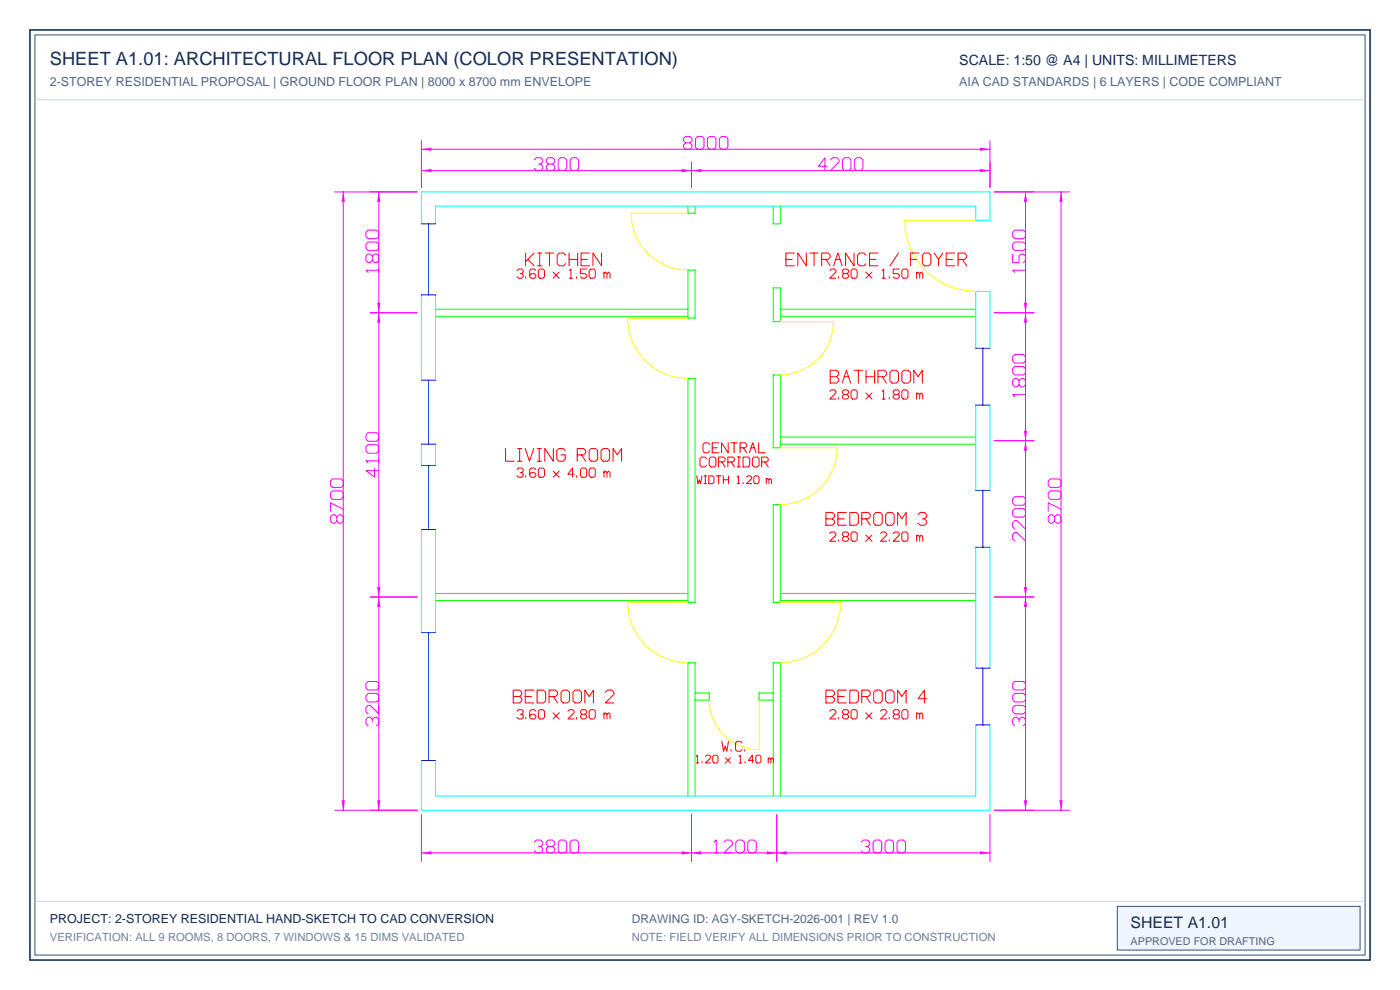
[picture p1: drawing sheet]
<svg xmlns="http://www.w3.org/2000/svg" width="297mm" height="210mm" viewBox="0 0 297 210" stroke-linecap="round" stroke-linejoin="round" font-family="sans-serif">
<!-- layer: A-WALL-EXTR -->
<g fill="none" stroke="#0ff" stroke-width=".21">
<path d="M89.4 47.5v-6.8h120.6v6h-3v-3h-114.6v3.8M89.4 62.6v18.1M92.4 62.6v18.1M207 73.9v-12.1h3v12.1M89.4 94.2v4.6M92.4 94.2v4.6M207 85.9v18.1M210 85.9v18.1M89.4 112.3v21.9M92.4 112.3v21.9M207 116.1v25.6M210 116.1v25.6"/>
<path d="M207 153.8v15.1h-114.6v-7.6M210 153.8v18.1h-120.6v-10.6"/>
</g>
<!-- layer: A-WALL-INTR -->
<g fill="none" stroke="#0f0" stroke-width=".21">
<path d="M145.9 43.7v1.5h1.5v-1.5M145.9 57.3h1.5v10.2h-1.5zM164 43.7v3.8h1.5v-3.8M92.4 67.1h53.5M92.4 65.6h53.5M164 61.1h1.5v7.1h-1.5zM164 79.5h1.5v15.5h-1.5zM165.5 67.1h41.5M165.5 65.6h41.5M145.9 80.3h1.5v47.5h-1.5zM165.5 94.2h41.5M165.5 92.7h41.5"/>
<path d="M164 107h1.5v20.8h-1.5zM92.4 127.4h53.5M92.4 125.9h53.5M165.5 127.4h41.5M165.5 125.9h41.5M147.4 147h3.1v1.5h-3.1M164 147h-3v1.5h3M145.9 168.9v-28.3h1.5v28.3M164 168.9v-28.3h1.5v28.3"/>
</g>
<!-- layer: A-GLAZ -->
<g fill="none" stroke="#00f" stroke-width=".21">
<path d="M89.4 47.5h3M90.9 47.5v15.1M89.4 62.6h3M207 73.9h3M208.5 73.9v12M89.4 98.8h3M89.4 94.2h3M89.4 80.7h3M90.9 80.7v13.5M90.9 98.8v13.5M207 85.9h3M89.4 112.3h3"/>
<path d="M207 116.1h3M207 104h3M208.5 104v12.1M89.4 134.2h3M90.9 134.2v27.1M207 153.8h3M207 141.7h3M208.5 141.7v12.1M89.4 161.3h3"/>
</g>
<!-- layer: A-DOOR -->
<path d="M145.9 45.2h-12a12.1 12.1 0 0 0 12 12.1M207 46.7h-15.1a15.1 15.1 0 0 0 15.1 15.1M145.9 67.5h-12.8a12.8 12.8 0 0 0 12.8 12.8M165.5 68.2h11.3a11.3 11.3 0 0 1-11.3 11.3M165.5 95h12.1a12.1 12.1 0 0 1-12.1 12M145.9 127.8h-12.8a12.8 12.8 0 0 0 12.8 12.8M165.5 127.8h12.9a12.8 12.8 0 0 1-12.9 12.8M150.5 148.5a10.6 10.6 0 0 0 10.5 10.6v-10.6" fill="none" stroke="#ff0" stroke-width=".21"/>
<!-- layer: A-ANNO-TEXT -->
<g fill="none" stroke="#f00" stroke-width=".21">
<path d="M111.5 53.7v2.7M112 55l1.3 1.4M113.3 53.7l-1.8 1.8M114 53.7h.9M114 56.4h.9M114.5 53.7v2.7M115.7 53.7h1.8M116.6 53.7v2.7M120 54.1l-.4-.4h-.9l-.5 .4v1.8l.5 .5h.9l.4-.5M120.7 53.7v2.7M120.7 55h1.8M122.5 53.7v2.7"/>
<path d="M123.3 55h1.3M125.1 53.7h-1.8v2.7h1.8M127.6 53.7v2.7l-1.8-2.7v2.7M166.7 55h1.4M168.5 53.7h-1.8v2.7h1.8M171.1 53.7v2.7l-1.9-2.7v2.7M171.8 53.7h1.8M172.7 53.7v2.7M174.3 55h1.4l.4-.4v-.5l-.4-.4h-1.4v2.7M175.2 55l.9 1.4M176.8 56.4l1-2.7 .9 2.7M177.3 55h.9"/>
<path d="M181.2 53.7v2.7l-1.8-2.7v2.7M183.7 54.1l-.4-.4h-.9l-.5 .4v1.8l.5 .5h.9l.4-.5M184.4 55h1.4M186.3 53.7h-1.9v2.7h1.9M190.6 53.7l-1.8 2.7M193.1 55h1.4M194.9 53.7h-1.8v2.7M196.1 53.7h.9l.5 .4v1.8l-.5 .5h-.9l-.4-.5v-1.8zM198.2 53.7l.9 1.3 .9-1.3M199.1 55v1.4M200.7 55h1.4M202.5 53.7h-1.8v2.7h1.8"/>
<path d="M203.3 55h1.3l.5-.4v-.5l-.5-.4h-1.3v2.7M204.2 55l.9 1.4M176.1 79.9h1.4l.4-.4v-.5l-.4-.5h-1.4v2.8h1.4l.4-.5v-.4l-.4-.5M179.1 79.9h.9M181.2 78.5h1.8M182.1 78.5v2.8M183.7 79.9h1.8M183.7 78.5v2.8M185.5 78.5v2.8M186.3 79.9h1.3l.5-.4v-.5l-.5-.5h-1.3v2.8M187.2 79.9l.9 1.4M188.8 79l.4-.5h.9l.5 .5v1.8l-.5 .5h-.9l-.4-.5z"/>
<path d="M191.3 79l.5-.5h.9l.4 .5v1.8l-.4 .5h-.9l-.5-.5zM107.3 95.1v2.7h1.8M109.8 95.1h.9M109.8 97.8h.9M110.2 95.1v2.7M111.4 95.1l.9 2.7 .9-2.7M113.9 95.1h1M113.9 97.8h1M114.4 95.1v2.7M117.4 95.1v2.7l-1.8-2.7v2.7M119.9 95.6l-.4-.5h-.9l-.5 .5v1.8l.5 .4h.9l.4-.4v-.9h-.9M122.5 96.5h1.3l.5-.5v-.4l-.5-.5h-1.3v2.7"/>
<path d="M123.4 96.5l.9 1.3M125 95.6l.4-.5h.9l.5 .5v1.8l-.5 .4h-.9l-.4-.4zM127.5 95.6l.5-.5h.9l.4 .5v1.8l-.4 .4h-.9l-.5-.4zM130.1 97.8v-2.7l.9 1.4 .9-1.4v2.7M149.9 97.3l-.4-.4h-.7l-.3 .4v1.4l.3 .4h.7l.4-.4M150.5 94.3l-.3-.4h-.7l-.4 .4v1.4l.4 .3h.7l.3-.3M150.8 96.9h.7l.4 .4v1.4l-.4 .4h-.7l-.3-.4v-1.4zM151.1 95h1.1M152.4 98h1.1l.3-.4v-.3l-.3-.4h-1.1v2.2M152.5 93.9h-1.4v2.1h1.4M153.1 98l.7 1.1M154.4 98h1.1l.3-.4v-.3l-.3-.4h-1.1v2.2"/>
<path d="M154.5 93.9v2.1l-1.4-2.1v2.1M155 93.9h1.4M155.1 98l.7 1.1M155.7 93.9v2.1M156.4 96.9h.7M156.4 99.1h.7M156.7 96.9v2.2M157 95h1.1l.3-.4v-.3l-.3-.4h-1.1v2.1M157.6 96.9h1.1l.3 .4v1.4l-.3 .4h-1.1zM157.7 95l.7 1M159 96l.7-2.1 .7 2.1M159.3 95h.7"/>
<path d="M159.6 97.3l.4-.4h.7l.3 .4v1.4l-.3 .4h-.7l-.4-.4zM160.9 93.9v2.1h1.5M161.6 98h1l.4-.4v-.3l-.4-.4h-1v2.2M162.3 98l.7 1.1M178.7 81.3l.9-2.8 .9 2.8M193.9 81.3v-2.8l.9 1.4 .9-1.4v2.8M175.2 110.1h1.4l.4-.5v-.4l-.4-.5h-1.4v2.7h1.4l.4-.4v-.5l-.4-.4M177.8 110.1h1.3M179.6 108.7h-1.8v2.7h1.8M180.3 108.7h1.3l.5 .5v1.8l-.5 .4h-1.3zM182.8 110.1h1.4l.4-.5v-.4l-.4-.5h-1.4v2.7M183.7 110.1l.9 1.3"/>
<path d="M185.8 108.7h.9l.5 .5v1.8l-.5 .4h-.9l-.4-.4v-1.8zM188.3 108.7h.9l.5 .5v1.8l-.5 .4h-.9l-.4-.4v-1.8zM190.4 111.4v-2.7l.9 1.4 .9-1.4v2.7M194.8 109.2l.4-.5h.9l.5 .5v.4l-.5 .5h-.4M196.1 110.1l.5 .4v.5l-.5 .4h-.9l-.4-.4M108.9 147.8h1.3l.5-.5v-.5l-.5-.4h-1.3v2.7h1.3l.5-.4v-.5l-.5-.4M111.4 147.8h1.4M113.2 146.4h-1.8v2.7h1.8M113.9 146.4h1.4l.5 .4v1.9l-.5 .4h-1.4zM116.5 147.8h1.3l.5-.5v-.5l-.5-.4h-1.3v2.7M117.4 147.8l.9 1.3M119 146.8l.5-.4h.9l.4 .4v1.9l-.4 .4h-.9l-.5-.4z"/>
<path d="M121.5 146.8l.5-.4h.9l.5 .4v1.9l-.5 .4h-.9l-.5-.4zM124.1 149.1v-2.7l.9 1.4 .9-1.4v2.7M128.4 146.8l.5-.4h.9l.4 .4v.5l-1.8 1.8h1.8M153.1 157.2l.4 2.2 .3-1.1 .4 1.1 .3-2.2M155.1 159v.4M157.4 157.6l-.3-.4h-.7l-.4 .4v1.4l.4 .4h.7l.3-.4M158 159v.4M175.2 147.8h1.4l.4-.5v-.5l-.4-.4h-1.4v2.7h1.4l.4-.4v-.5l-.4-.4M177.8 147.8h1.3M179.6 146.4h-1.8v2.7h1.8M180.3 146.4h1.3l.5 .4v1.9l-.5 .4h-1.3zM182.8 147.8h1.4l.4-.5v-.5l-.4-.4h-1.4v2.7"/>
<path d="M183.7 147.8l.9 1.3M185.8 146.4h.9l.5 .4v1.9l-.5 .4h-.9l-.4-.4v-1.9zM188.3 146.4h.9l.5 .4v1.9l-.5 .4h-.9l-.4-.4v-1.9zM190.4 149.1v-2.7l.9 1.4 .9-1.4v2.7M196.6 148.2h-1.8l1.3-1.8v2.7"/>
</g>
<!-- layer: A-ANNO-DIMS -->
<path d="M89.4 29.9v9.9M89.4 31.7h120.6M210 29.9v9.9" fill="none" stroke="#f0f" stroke-width=".21"/>
<g fill="#f0f">
<path d="M89.4 31.7l2.1-.4v.7z"/>
<path d="M207.9 31.3l2.1 .4-2.1 .3z"/>
</g>
<path d="M145.5 30.3l-.5-.5v-.4l.5-.5h.9l.4 .5v.4l-.4 .5h-.9l-.5 .4v.5l.5 .5h.9l.4-.5v-.5l-.4-.4M148 28.9h.9l.4 .5v1.8l-.4 .5h-.9l-.5-.5v-1.8zM150.5 28.9h.9l.5 .5v1.8l-.5 .5h-.9l-.4-.5v-1.8zM153.1 28.9h.9l.4 .5v1.8l-.4 .5h-.9l-.5-.5v-1.8zM210.9 40.7h16M225.1 40.7v131.2M210.9 171.9h16" fill="none" stroke="#f0f" stroke-width=".21"/>
<g fill="#f0f">
<path d="M224.7 169.8h.7l-.3 2.1z"/>
<path d="M225.1 40.7l.3 2.1h-.7z"/>
</g>
<path d="M89.4 34.4v5.4M89.4 36.2h57.3M146.7 34.4v5.4M222.4 104.6l.4-.5h1.8l.5 .5v.9l-.5 .4h-1.8l-.4-.4zM222.4 102l.4-.4h1.8l.5 .4v.9l-.5 .5h-1.8l-.4-.5zM223.7 109.6l.5-.4h.4l.5 .4v.9l-.5 .5h-.4l-.5-.5v-.9l-.4-.4h-.5l-.4 .4v.9l.4 .5h.5l.4-.5M225.1 108l-2.7-1.3v1.8" fill="none" stroke="#f0f" stroke-width=".21"/>
<g fill="#f0f">
<path d="M89.4 36.2l2.1-.4v.7z"/>
<path d="M144.6 35.8l2.1 .4-2.1 .3z"/>
</g>
<path d="M113.3 33.9l.5-.4h.9l.5 .4v.5l-.5 .4h-.4M114.7 34.8l.5 .5v.4l-.5 .5h-.9l-.5-.5M116.3 34.8l-.4-.4v-.5l.4-.4h.9l.5 .4v.5l-.5 .4h-.9l-.4 .5v.4l.4 .5h.9l.5-.5v-.4l-.5-.5M118.9 33.5h.9l.4 .4v1.8l-.4 .5h-.9l-.5-.5v-1.8zM121.4 33.5h.9l.5 .4v1.8l-.5 .5h-.9l-.5-.5v-1.8zM146.7 34.4v5.4M146.7 36.2h63.3M210 34.4v5.4" fill="none" stroke="#f0f" stroke-width=".21"/>
<g fill="#f0f">
<path d="M146.7 36.2l2.1-.4v.7z"/>
<path d="M207.9 35.8l2.1 .4-2.1 .3z"/>
</g>
<path d="M175.5 35.3h-1.8l1.3-1.8v2.7M176.2 33.9l.4-.4h.9l.5 .4v.5l-1.8 1.8h1.8M179.2 33.5h.9l.4 .4v1.8l-.4 .5h-.9l-.5-.5v-1.8zM181.7 33.5h.9l.5 .4v1.8l-.5 .5h-.9l-.4-.5v-1.8zM89.4 172.8v9.9M146.7 172.8v9.9M89.4 180.9h57.3" fill="none" stroke="#f0f" stroke-width=".21"/>
<g fill="#f0f">
<path d="M89.4 180.9l2.1-.3v.7z"/>
<path d="M144.6 180.6l2.1 .3-2.1 .4z"/>
</g>
<path d="M113.3 178.6l.5-.4h.9l.5 .4v.5l-.5 .5h-.4M114.7 179.6l.5 .4v.5l-.5 .4h-.9l-.5-.4M116.3 179.6l-.4-.5v-.5l.4-.4h.9l.5 .4v.5l-.5 .5h-.9l-.4 .4v.5l.4 .4h.9l.5-.4v-.5l-.5-.4M118.9 178.2h.9l.4 .4v1.9l-.4 .4h-.9l-.5-.4v-1.9zM121.4 178.2h.9l.5 .4v1.9l-.5 .4h-.9l-.5-.4v-1.9zM146.7 172.8v9.9M164.8 172.8v9.9M146.7 180.9h18.1" fill="none" stroke="#f0f" stroke-width=".21"/>
<g fill="#f0f">
<path d="M146.7 180.9l2.1-.3v.7z"/>
<path d="M162.7 180.6l2.1 .3-2.1 .4z"/>
</g>
<path d="M151.5 178.6l.4-.4v2.7M153.6 178.6l.4-.4h.9l.5 .4v.5l-1.8 1.8h1.8M156.6 178.2h.9l.4 .4v1.9l-.4 .4h-.9l-.5-.4v-1.9zM159.1 178.2h.9l.4 .4v1.9l-.4 .4h-.9l-.5-.4v-1.9zM164.8 172.8v9.9M210 172.8v9.9M151.5 180.9h.9M164.8 180.9h45.2" fill="none" stroke="#f0f" stroke-width=".21"/>
<g fill="#f0f">
<path d="M164.8 180.9l2.1-.3v.7z"/>
<path d="M207.9 180.6l2.1 .3-2.1 .4z"/>
</g>
<path d="M210.9 40.7h8.5M217.6 40.7v25.6M210.9 66.3h8.5M182.7 178.6l.5-.4h.9l.4 .4v.5l-.4 .5h-.5M184.1 179.6l.4 .4v.5l-.4 .4h-.9l-.5-.4M185.2 178.6l.5-.4h.9l.4 .4v1.9l-.4 .4h-.9l-.5-.4zM187.8 178.6l.4-.4h.9l.5 .4v1.9l-.5 .4h-.9l-.4-.4zM190.3 178.6l.4-.4h1l.4 .4v1.9l-.4 .4h-1l-.4-.4z" fill="none" stroke="#f0f" stroke-width=".21"/>
<g fill="#f0f">
<path d="M217.2 64.2h.7l-.3 2.1z"/>
<path d="M217.6 40.7l.3 2.1h-.7z"/>
</g>
<path d="M214.8 53.9v1.8h1.4v-1.4l.4-.4h.5l.4 .4v.9l-.4 .5M214.8 51.8l.5-.4h1.8l.4 .4v.9l-.4 .5h-1.8l-.5-.5zM214.8 49.3l.5-.5h1.8l.4 .5v.9l-.4 .4h-1.8l-.5-.4zM217.5 57.3h-2.7l.5 .5M217.5 56.9v.9M210.9 66.3h8.5M217.6 66.3v27.2M210.9 93.5h8.5" fill="none" stroke="#f0f" stroke-width=".21"/>
<g fill="#f0f">
<path d="M217.2 91.4h.7l-.3 2.1z"/>
<path d="M217.6 66.3l.3 2.1h-.7z"/>
</g>
<path d="M214.8 78.2l.5-.5h1.8l.4 .5v.9l-.4 .4h-1.8l-.5-.4zM214.8 75.7l.5-.5h1.8l.4 .5v.9l-.4 .4h-1.8l-.5-.4zM210.9 93.5h8.5M216.2 80.7l.4-.4h.5l.4 .4v.9l-.4 .5h-.5l-.4-.5v-.9l-.5-.4h-.4l-.5 .4v.9l.5 .5h.4l.5-.5M217.5 83.7h-2.7l.5 .5M217.5 83.3v.9M217.6 93.5v33.1M210.9 126.6h8.5" fill="none" stroke="#f0f" stroke-width=".21"/>
<g fill="#f0f">
<path d="M217.2 124.5h.7l-.3 2.1z"/>
<path d="M217.6 93.5l.3 2.1h-.7z"/>
</g>
<path d="M214.8 108.3l.5-.4h1.8l.4 .4v.9l-.4 .5h-1.8l-.5-.5zM214.8 105.8l.5-.4h1.8l.4 .4v.9l-.4 .5h-1.8l-.5-.5zM217.5 113v1.8l-1.8-1.8h-.4l-.5 .4v.9l.5 .5M217.5 110.4v1.8l-1.8-1.8h-.4l-.5 .5v.9l.5 .4M210.9 126.6h8.5M217.6 126.6v45.3M210.9 171.9h8.5" fill="none" stroke="#f0f" stroke-width=".21"/>
<g fill="#f0f">
<path d="M217.2 169.8h.7l-.3 2.1z"/>
<path d="M217.6 126.6l.3 2.2h-.7z"/>
</g>
<path d="M71 40.7h17.5M72.8 40.7v131.2M214.8 150.1l.5-.5h1.8l.4 .5v.9l-.4 .4h-1.8l-.5-.4zM214.8 147.5l.5-.4h1.8l.4 .4v.9l-.4 .5h-1.8l-.5-.5zM214.8 145l.5-.4h1.8l.4 .4v.9l-.4 .5h-1.8l-.5-.5zM216.2 153.1v-.5l-.5-.4h-.4l-.5 .4v.9l.5 .5M216.2 152.6l.4-.4h.5l.4 .4v.9l-.4 .5M71 171.9h17.5" fill="none" stroke="#f0f" stroke-width=".21"/>
<g fill="#f0f">
<path d="M72.5 169.8h.7l-.4 2.1z"/>
<path d="M72.8 40.7l.4 2.1h-.7z"/>
</g>
<path d="M78.5 40.7h10M80.4 40.7v25.6M78.5 66.3h10M70.1 104.6l.4-.5h1.9l.4 .5v.9l-.4 .4h-1.9l-.4-.4zM70.1 102l.4-.4h1.9l.4 .4v.9l-.4 .5h-1.9l-.4-.5zM71.5 109.6l.4-.4h.5l.4 .4v.9l-.4 .5h-.5l-.4-.5v-.9l-.5-.4h-.5l-.4 .4v.9l.4 .5h.5l.5-.5M72.8 108l-2.7-1.3v1.8" fill="none" stroke="#f0f" stroke-width=".21"/>
<g fill="#f0f">
<path d="M80 64.2h.7l-.3 2.1z"/>
<path d="M80.4 40.7l.3 2.1h-.7z"/>
</g>
<path d="M77.6 49.3l.5-.5h1.8l.4 .5v.9l-.4 .4h-1.8l-.5-.4zM78.1 51.4h1.8l.4 .4v.9l-.4 .5h-1.8l-.5-.5v-.9zM79 54.3l.4-.4h.5l.4 .4v.9l-.4 .5h-.5l-.4-.5v-.9l-.5-.4h-.4l-.5 .4v.9l.5 .5h.4l.5-.5M80.3 57.3h-2.7l.5 .5M80.3 56.9v.9M78.5 66.3h10M80.4 66.3v60.3M78.5 126.6h10" fill="none" stroke="#f0f" stroke-width=".21"/>
<g fill="#f0f">
<path d="M80 124.5h.7l-.3 2.1z"/>
<path d="M80.4 66.3l.3 2.1h-.7z"/>
</g>
<path d="M77.6 94.8l.5-.5h1.8l.4 .5v.9l-.4 .4h-1.8l-.5-.4zM77.6 92.2l.5-.4h1.8l.4 .4v.9l-.4 .5h-1.8l-.5-.5zM79.4 99.4v1.8l-1.8-1.4h2.7M80.3 97.8h-2.7l.5 .4M80.3 97.3v.9M78.5 126.6h10M80.4 126.6v45.3M78.5 171.9h10" fill="none" stroke="#f0f" stroke-width=".21"/>
<g fill="#f0f">
<path d="M80 169.8h.7l-.3 2.1z"/>
<path d="M80.4 126.6l.3 2.2h-.7z"/>
</g>
<path d="M77.6 147.5l.5-.4h1.8l.4 .4v.9l-.4 .5h-1.8l-.5-.5zM77.6 145l.5-.4h1.8l.4 .4v.9l-.4 .5h-1.8l-.5-.5zM79 153.1v-.5l-.5-.4h-.4l-.5 .4v.9l.5 .5M79 152.6l.4-.4h.5l.4 .4v.9l-.4 .5M80.3 149.6v1.8l-1.8-1.8h-.4l-.5 .5v.9l.5 .4" fill="none" stroke="#f0f" stroke-width=".21"/>
<!-- layer: A-ANNO-TEXT -->
<g fill="none" stroke="#f00" stroke-width=".21">
<path d="M109.7 57.4l.3-.3h.7l.3 .3v.3l-.3 .3h-.4M110.7 58l.3 .4v.3l-.3 .3h-.7l-.3-.3M111.5 58.7v.3M113.7 57.4l-.3-.3h-.7l-.3 .3v1.3l.3 .3h.7l.3-.3v-.3l-.3-.4h-.7l-.3 .4M114.5 57.1h.7l.3 .3v1.3l-.3 .3h-.7l-.3-.3v-1.3zM117.3 57.7l1.3 1.3M118.6 57.7l-1.3 1.3M120.8 57.4l.3-.3v1.9M120.8 59h.7M122.3 58.7v.3M124.5 57.1h-1.3v.9h.9l.4 .4v.3l-.4 .3h-.6l-.3-.3M125 57.4l.3-.3h.7l.3 .3v1.3l-.3 .3h-.7l-.3-.3z"/>
<path d="M128.1 58l.3-.3 .4 .3v1M128.1 57.7v1.3M128.8 58l.3-.3 .3 .3v1M176 57.4l.4-.3h.6l.3 .3v.3l-1.3 1.3h1.3M177.9 58.7v.3M179 58l-.3-.3v-.3l.3-.3h.7l.3 .3v.3l-.3 .3h-.7l-.3 .4v.3l.3 .3h.7l.3-.3v-.3l-.3-.4M180.9 57.1h.6l.3 .3v1.3l-.3 .3h-.6l-.4-.3v-1.3zM183.7 57.7l1.3 1.3M185 57.7l-1.3 1.3M187.1 57.4l.4-.3v1.9M187.1 59h.7M188.6 58.7v.3"/>
<path d="M190.8 57.1h-1.3v.9h1l.3 .4v.3l-.3 .3h-.7l-.3-.3M191.6 57.1h.7l.3 .3v1.3l-.3 .3h-.7l-.3-.3v-1.3zM194.5 58l.3-.3 .3 .3v1M194.5 57.7v1.3M195.1 58l.3-.3 .4 .3v1M109.7 99.6l.3-.3h.7l.3 .3v.3l-.3 .4h-.4M113.7 99.6l-.3-.3h-.7l-.3 .3v1.3l.3 .3h.7l.3-.3v-.3l-.3-.3h-.7l-.3 .3M114.5 99.3h.7l.3 .3v1.3l-.3 .3h-.7l-.3-.3v-1.3zM117.3 99.9l1.3 1.3M118.6 99.9l-1.3 1.3M123.5 99.3h.6l.4 .3v1.3l-.4 .3h-.6l-.3-.3v-1.3zM125 99.6l.3-.3h.7l.3 .3v1.3l-.3 .3h-.7l-.3-.3z"/>
<path d="M128.1 99.9v1.3M176 83l.4-.3h.6l.3 .3v.3l-1.3 1.4h1.3M177.9 84.3v.4M179 83.7l-.3-.4v-.3l.3-.3h.7l.3 .3v.3l-.3 .4h-.7l-.3 .3v.3l.3 .4h.7l.3-.4v-.3l-.3-.3M180.9 82.7h.6l.3 .3v1.3l-.3 .4h-.6l-.4-.4v-1.3zM183.7 83.3l1.3 1.4M185 83.3l-1.3 1.4M187.1 83l.4-.3v2M187.1 84.7h.7M188.6 84.3v.4M189.8 83.7l-.3-.4v-.3l.3-.3h.7l.3 .3v.3l-.3 .4h-.7l-.3 .3v.3l.3 .4h.7l.3-.4v-.3l-.3-.3M191.6 82.7h.7l.3 .3v1.3l-.3 .4h-.7l-.3-.4v-1.3z"/>
<path d="M194.5 83.7l.3-.4 .3 .4v1M194.5 83.3v1.4M195.1 83.7l.3-.4 .4 .4v1M110.7 100.3l.3 .3v.3l-.3 .3h-.7l-.3-.3M111.5 100.9v.3M121.8 100.6h-1.3l1-1.3v1.9M122.3 100.9v.3M128.1 100.3l.3-.4 .4 .4v.9M128.8 100.3l.3-.4 .3 .4v.9M147.8 100.9l.3 1.7 .3-.8 .2 .8 .3-1.7M149.4 100.9h.5M149.4 102.6h.5"/>
<path d="M149.6 100.9v1.7M150.4 100.9h.8l.3 .3v1.1l-.3 .3h-.8zM151.9 100.9h1.1M152.5 100.9v1.7M153.4 100.9v1.7M153.4 101.8h1.2M154.6 100.9v1.7M156.4 101.2l.3-.3v1.7M156.4 102.6h.5M157.6 102.3v.3M158.4 101.2l.2-.3h.6l.3 .3v.3l-1.1 1.1h1.1M159.9 101.2l.3-.3h.5l.3 .3v1.1l-.3 .3h-.5l-.3-.3z"/>
<path d="M162.6 101.8l.2-.3 .3 .3v.8M162.6 101.5v1.1M163.1 101.8l.3-.3 .3 .3v.8M176 113.2l.4-.4h.6l.3 .4v.3l-1.3 1.3h1.3M177.9 114.5v.3M179 113.8l-.3-.3v-.3l.3-.4h.7l.3 .4v.3l-.3 .3h-.7l-.3 .4v.3l.3 .3h.7l.3-.3v-.3l-.3-.4M180.9 112.8h.6l.3 .4v1.3l-.3 .3h-.6l-.4-.3v-1.3zM183.7 113.5l1.3 1.3M185 113.5l-1.3 1.3M186.8 113.2l.3-.4h.7l.3 .4v.3l-1.3 1.3h1.3M188.6 114.5v.3M189.5 113.2l.3-.4h.7l.3 .4v.3l-1.3 1.3h1.3"/>
<path d="M191.6 112.8h.7l.3 .4v1.3l-.3 .3h-.7l-.3-.3v-1.3zM194.5 113.8l.3-.3 .3 .3v1M194.5 113.5v1.3M195.1 113.8l.3-.3 .4 .3v1M109.7 150.9l.3-.4h.7l.3 .4v.3l-.3 .3h-.4M110.7 151.5l.3 .3v.4l-.3 .3h-.7l-.3-.3M111.5 152.2v.3M113.7 150.9l-.3-.4h-.7l-.3 .4v1.3l.3 .3h.7l.3-.3v-.4l-.3-.3h-.7l-.3 .3M114.5 150.5h.7l.3 .4v1.3l-.3 .3h-.7l-.3-.3v-1.3zM117.3 151.2l1.3 1.3M118.6 151.2l-1.3 1.3M120.5 150.9l.3-.4h.7l.3 .4v.3l-1.3 1.3h1.3"/>
<path d="M122.3 152.2v.3M123.5 151.5l-.3-.3v-.3l.3-.4h.6l.4 .4v.3l-.4 .3h-.6l-.3 .3v.4l.3 .3h.6l.4-.3v-.4l-.4-.3M125 150.9l.3-.4h.7l.3 .4v1.3l-.3 .3h-.7l-.3-.3zM128.1 151.5l.3-.3 .4 .3v1M128.1 151.2v1.3M128.8 151.5l.3-.3 .3 .3v1M176 150.9l.4-.4h.6l.3 .4v.3l-1.3 1.3h1.3M177.9 152.2v.3M179 151.5l-.3-.3v-.3l.3-.4h.7l.3 .4v.3l-.3 .3h-.7l-.3 .3v.4l.3 .3h.7l.3-.3v-.4l-.3-.3M180.9 150.5h.6l.3 .4v1.3l-.3 .3h-.6l-.4-.3v-1.3zM183.7 151.2l1.3 1.3M185 151.2l-1.3 1.3"/>
<path d="M186.8 150.9l.3-.4h.7l.3 .4v.3l-1.3 1.3h1.3M188.6 152.2v.3M189.8 151.5l-.3-.3v-.3l.3-.4h.7l.3 .4v.3l-.3 .3h-.7l-.3 .3v.4l.3 .3h.7l.3-.3v-.4l-.3-.3M191.6 150.5h.7l.3 .4v1.3l-.3 .3h-.7l-.3-.3v-1.3zM194.5 151.5l.3-.3 .3 .3v1M194.5 151.2v1.3M195.1 151.5l.3-.3 .4 .3v1M147.7 160.5l.2-.3v1.6M147.7 161.8h.5M148.9 161.6v.2M149.7 160.5l.2-.3h.6l.3 .3v.2l-1.1 1.1h1.1M151.2 160.5l.3-.3h.5l.3 .3v1.1l-.3 .2h-.5l-.3-.2z"/>
<path d="M153.9 160.7l1.1 1.1M155 160.7l-1.1 1.1M156.8 160.5l.3-.3v1.6M156.8 161.8h.5M158.1 161.6v.2M159.9 161.3h-1.1l.8-1.1v1.6M160.3 160.5l.3-.3h.6l.2 .3v1.1l-.2 .2h-.6l-.3-.2zM163 161l.3-.3 .2 .3v.8M163 160.7v1.1M163.5 161l.3-.3 .3 .3v.8"/>
</g>
<path d="M6.3 6.3h284.4v197.4h-284.4z" fill="none" stroke="#1f3859" stroke-width=".35"/>
<path d="M7.4 7.4h282.2v195.2h-282.2z" fill="none" stroke="#33527a" stroke-width=".21"/>
<path d="M7.4 21.2h282.2M7.4 191.2h282.2" fill="none" stroke="#ccd6e6" stroke-width=".21"/>
<path d="M237 192.3h51.5v9.2h-51.5z" fill="#f0f5fc" stroke="#33527a" stroke-width=".21"/>
<text font-size="3.9" fill="#142952" x="10.6" y="13.8">SHEET A1.01: ARCHITECTURAL FLOOR PLAN (COLOR PRESENTATION)</text>
<text font-size="3.4" fill="#142952" x="239.9" y="196.8">SHEET A1.01</text>
<text font-size="3" fill="#142952" x="203.5" y="13.8">SCALE: 1:50 @ A4 | UNITS: MILLIMETERS</text>
<g font-size="2.6" fill="#526680">
<text x="10.6" y="18.3">2-STOREY RESIDENTIAL PROPOSAL | GROUND FLOOR PLAN | 8000 x 8700 mm ENVELOPE</text>
<text x="203.5" y="18.3">AIA CAD STANDARDS | 6 LAYERS | CODE COMPLIANT</text>
</g>
<text font-size="2.6" fill="#142952" x="10.6" y="195.8">PROJECT: 2-STOREY RESIDENTIAL HAND-SKETCH TO CAD CONVERSION</text>
<text font-size="2.5" fill="#526680" x="134.1" y="195.8">DRAWING ID: AGY-SKETCH-2026-001 | REV 1.0</text>
<g font-size="2.4" fill="#738099">
<text x="10.6" y="199.7">VERIFICATION: ALL 9 ROOMS, 8 DOORS, 7 WINDOWS &amp; 15 DIMS VALIDATED</text>
<text x="134.1" y="199.7">NOTE: FIELD VERIFY ALL DIMENSIONS PRIOR TO CONSTRUCTION</text>
</g>
<text font-size="2.3" fill="#526680" x="239.9" y="200.4">APPROVED FOR DRAFTING</text>
</svg>
